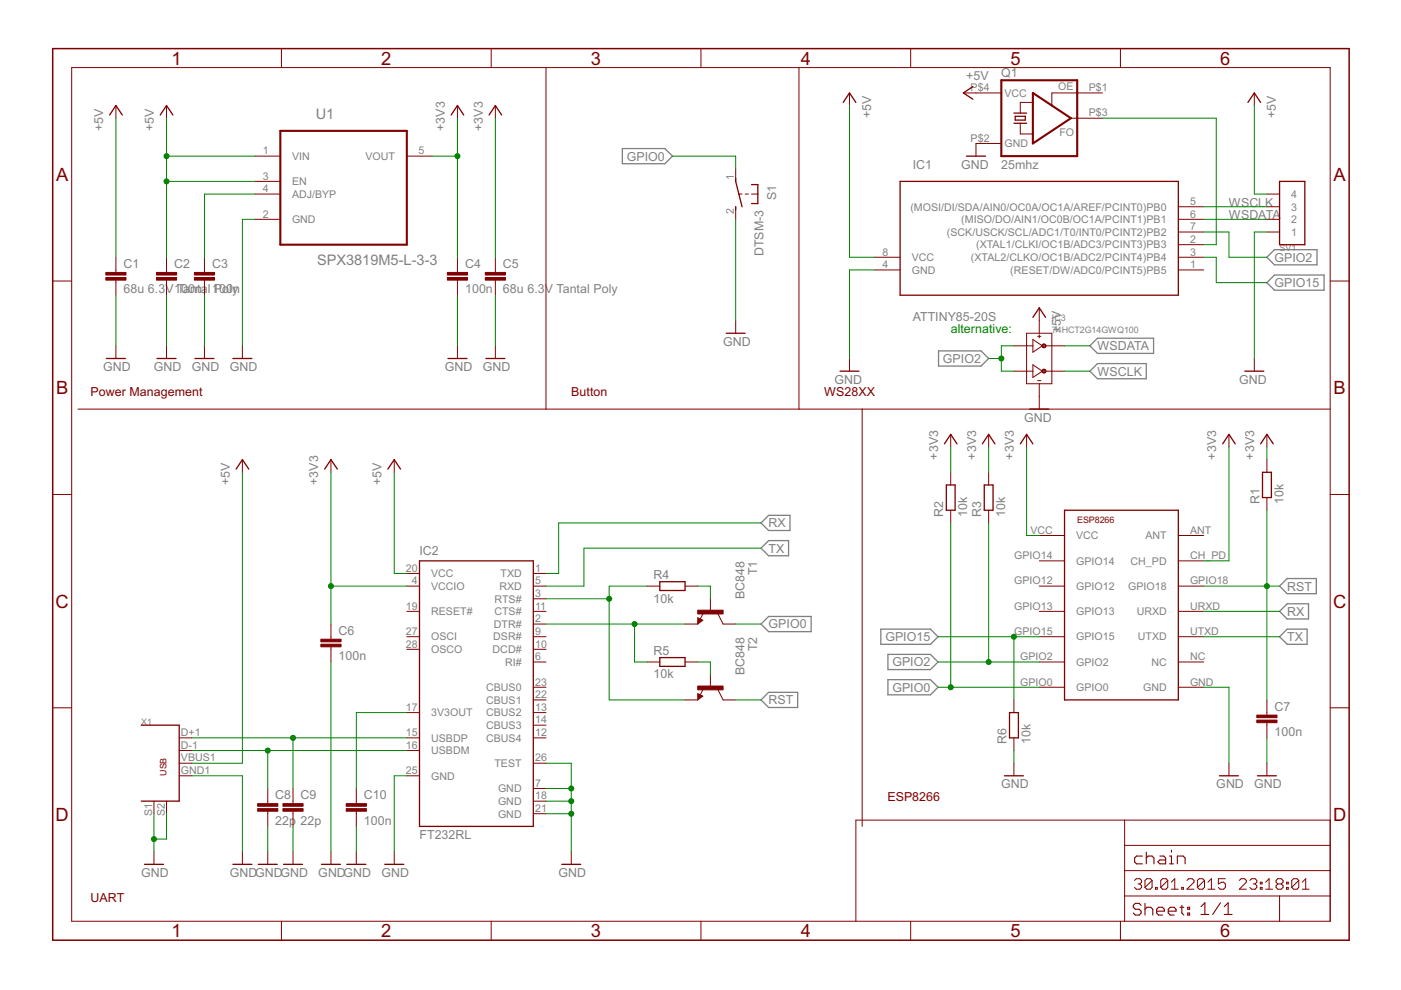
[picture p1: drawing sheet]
<svg xmlns="http://www.w3.org/2000/svg" width="297mm" height="210mm" viewBox="0 0 297 210" stroke-linecap="round" stroke-linejoin="round" font-family="sans-serif">
<g fill="none" stroke="#808080" stroke-width=".28">
<path d="M132 31.5h9l1.6 1.6-1.6 1.6h-9zM268.6 59.9l1.6-1.6h10.5v3.2h-10.5zM268.6 54.5l1.6-1.6h9v3.3h-9zM199 74.4h9l1.6 1.6-1.6 1.6h-9zM231.1 78.7l1.6-1.6h10.3v3.2h-10.3zM232.7 71.7h11.9v3.2h-11.9l-1.6-1.6zM161.4 116.2l1.6-1.6h4.2v3.2h-4.2zM161.4 110.9l1.6-1.6h4.5v3.2h-4.5zM161.4 132.3l1.6-1.6h9v3.2h-9zM186.8 133.4h10.5l1.6 1.6-1.6 1.6h-10.5zM188.3 138.7h9l1.6 1.7-1.6 1.6h-9zM271.3 124.3l1.6-1.6h6.2v3.2h-6.2z"/>
<path d="M271.3 135l1.6-1.6h4.2v3.2h-4.2zM271.3 129.6l1.6-1.6h4.5v3.2h-4.5zM163 146.8h6.1v3.2h-6.1l-1.6-1.6zM188.3 144.1h9l1.6 1.6-1.6 1.6h-9z"/>
</g>
<g fill="none" stroke="#800000" stroke-width=".21">
<path d="M15.2 14.3h266.8v181h-266.8zM59.7 10.3v4M104.1 10.3v4M115.8 14.3v72.4M148.6 10.3v4M169.4 14.3v72.4M180.1 19.7v2.7M193.1 10.3v4M204.3 19.7h8M233.7 19.7h-10.7v2.7M237.6 10.3v4M265.9 19.7v2.7"/>
<path d="M24.6 22.4v2.7M35.3 22.4v2.7M54.1 33.1h5.3M54.1 38.5h5.3M86.3 33.1h5.3M97 22.4v2.7M105 22.4v2.7M156 35.8v2.7M212.3 30.4h-5.4v2.7M216.3 26.1v2.3h2.7M219 21.7h-2.7v2.3M227.1 25.1h6.6"/>
<path d="M11.2 59.6h4M24.6 54.5v3.3M24.6 59.4v3.2M35.3 54.5v3.3M35.3 59.4v3.2M43.3 54.5v3.3M43.3 59.4v3.2M54.1 41.1h5.3M54.1 46.5h5.3M97 54.5v3.3M97 59.4v3.2M105 54.5v3.3"/>
<path d="M105 59.4v3.2M156 43.8v2.7M156.7 41.1h.6M158 41.1h.7M159.3 41.1h1.4M185.5 54.5h5.3M185.5 57.2h5.3M249.8 46.5h5.4M249.8 43.8h5.4M249.8 49.2h5.4M249.8 51.9h5.4M249.8 54.5h5.4"/>
<path d="M249.8 57.2h5.4M268.6 41.1h2.7M268.6 46.5h2.7M268.6 43.8h2.7M268.6 49.2h2.7M282 59.6h4M24.6 73.3v2.7M35.3 73.3v2.7M43.3 73.3v2.7M51.4 73.3v2.7M97 73.3v2.7M105 73.3v2.7"/>
<path d="M156 68v2.7M180.1 76v2.7M215 73.3h4M215 78.7h4M217.7 70.7h5.3v10.7h-5.3zM219 72l2 1.3-2 1.4zM219 77.3l2 1.4-2 1.3zM220 71.3h.7M220.3 65.3v5.4M220.3 71v.6M221.7 73.3h4M221.7 78.7h4"/>
<path d="M265.9 76v2.7M16.5 86.7h265.5M51.4 97.5v2.6M70.2 97.5v2.6M83.6 97.5v2.6M182.8 86.7v88.5M201.6 92.1v2.7M209.6 92.1v2.7M217.7 92.1v2.7M220 80.7h.7M220.3 81.4v5.3M260.6 92.1v2.7"/>
<path d="M268.6 92.1v2.7M268.6 97.5v2.6M11.2 104.8h4M201.6 100.1v2.7M201.6 108.2v2.7M209.6 100.1v2.7M209.6 108.2v2.7M220.3 118.9h5.4M220.3 113.5h5.4M249.8 118.9h5.4M249.8 113.5h5.4M268.6 105.5v2.7"/>
<path d="M282 104.8h4M70.2 132.3v3.2M70.2 137.1v3.3M86.3 121.6h2.6M86.3 137.7h2.6M86.3 135h2.6M86.3 124.3h2.6M86.3 129.6h2.6M113.1 121.6h2.7M113.1 137.7h2.7M113.1 135h2.7M113.1 124.3h2.7"/>
<path d="M113.1 127h2.7M113.1 129.6h2.7M113.1 132.3h2.7M137.2 124.3h2.7M145.2 124.3h2.7M145.2 132.3h2.7M147.9 131l1.1 .5-1.1 .8zM149.1 130l-.6 1.3M150.6 127v2.6M152.2 130.2l1.1 2.1h2.7M220.3 135h5.4M220.3 124.3h5.4"/>
<path d="M220.3 129.6h5.4M249.8 135h5.4M249.8 124.3h5.4M249.8 129.6h5.4M11.2 150.1h4M38 156.4h2.7M38 159.1h2.7M86.3 151.1h2.6M86.3 156.4h2.6M86.3 159.1h2.6M113.1 151.1h2.7M113.1 156.4h2.7"/>
<path d="M113.1 140.4h2.7M113.1 145.7h2.7M113.1 148.4h2.7M113.1 153.8h2.7M137.2 140.4h2.7M145.2 140.4h2.7M145.2 148.4h2.7M147.9 147.1l1.1 .5-1.1 .8zM149.1 146l-.6 1.3M150.6 143v2.7M152.2 146.3l1.1 2.1h2.7M215 148.4v2.7"/>
<path d="M215 156.4v2.7M220.3 140.4h5.4M220.3 145.7h5.4M249.8 140.4h5.4M249.8 145.7h5.4M268.6 148.4v3.2M268.6 153.2v3.2M282 150.1h4M32.6 169.9v2.6M35.3 169.9v2.6M38 164.5h2.7M38 161.8h2.7"/>
<path d="M56.8 167.2v3.2M56.8 172v3.2M62.1 167.2v3.2M62.1 172v3.2M75.5 167.2v3.2M75.5 172v3.2M86.3 164.5h2.6M113.1 167.2h2.7M113.1 169.9h2.7M113.1 161.8h2.7M113.1 172.5h2.7M215 161.8v2.7"/>
<path d="M238.4 173.9v21.4M238.4 179.2h43.6M260.6 161.8v2.7M268.6 161.8v2.7M282 173.9h-100.5v21.4M32.6 180.6v2.7M51.4 180.6v2.7M56.8 180.6v2.7M59.7 195.3v4M62.1 180.6v2.7M70.2 180.6v2.7M75.5 180.6v2.7"/>
<path d="M83.6 180.6v2.7M104.1 195.3v4M121.1 180.6v2.7M148.6 195.3v4M193.1 195.3v4M237.6 195.3v4M238.4 190h43.6M238.4 184.6h43.6M240.5 186.7l.4-.4h.8l.3 .4v.3l-.3 .4M241.3 187.4h.4M241.7 187.4l.3 .4v.4l-.3 .3h-.8l-.4-.3M244.3 186.7l-.4-.4h-.8l-.3 .4v1.5"/>
<path d="M244.3 186.7v1.5l-.4 .3h-.8l-.3-.3M244.3 186.7l-1.5 1.5M245 188.2h.4v.3h-.4zM247.6 186.7l-.4-.4h-.7l-.4 .4v1.5M247.6 186.7v1.5l-.4 .3h-.7l-.4-.3M247.6 186.7l-1.5 1.5M248.3 188.5h1.5M248.3 187l.8-.7v2.2M250.5 188.2h.4v.3h-.4zM251.7 186.7l.3-.4h.8l.4 .4v.3l-1.5 1.5h1.5M255.4 186.7l-.4-.4h-.7l-.4 .4v1.5M255.4 186.7v1.5l-.4 .3h-.7l-.4-.3"/>
<path d="M255.4 186.7l-1.5 1.5M256.1 188.5h1.5M256.1 187l.7-.7v2.2M259.8 186.3h-1.5v1.1l.8-.4h.3l.4 .4v.8l-.4 .3h-.7l-.4-.3M262.8 186.7l.3-.4h.8l.3 .4v.3l-1.4 1.5h1.4M265 186.7l.4-.4h.7l.4 .4v.3l-.4 .4M265.7 187.4h.4M266.1 187.4l.4 .4v.4l-.4 .3h-.7l-.4-.3M267.2 187h.4v.4h-.4zM267.2 188.2h.4v.3h-.4zM268.3 188.5h1.5M268.3 187l.8-.7v2.2"/>
<path d="M270.9 187.4l-.3-.4v-.3l.3-.4h.8l.3 .4v.3l-.3 .4M270.9 187.4h.8M270.9 187.4l-.3 .4v.4l.3 .3h.8l.3-.3v-.4l-.3-.4M271.3 190v5.3M272.8 187h.3v.4h-.3zM272.8 188.2h.3v.3h-.3zM275.4 186.7l-.4-.4h-.7l-.4 .4v1.5M275.4 186.7v1.5l-.4 .3h-.7l-.4-.3M275.4 186.7l-1.5 1.5M276.1 188.5h1.5M276.1 187l.7-.7v2.2"/>
</g>
<g fill="none" stroke="#800000" stroke-width=".28">
<path d="M206.3 18.4l-2 1.3 2 1.3M23.2 24.4l1.4-2 1.3 2M34 24.4l1.3-2 1.4 2M95.7 24.4l1.3-2 1.3 2M103.7 24.4l1.3-2 1.4 2M156 37.8v.7l1.3 5.3M159.3 39.1h1.4v4.1h-1.4M178.8 21.7l1.3-2 1.4 2M190.8 38.5h59v24.1h-59zM204.9 33.1h4M215 26.1h2.7M215 24h2.7"/>
<path d="M215.2 24.7h2.2v.8h-2.2zM264.6 21.7l1.3-2 1.4 2M271.3 38.5h5.3v13.4h-5.3zM156 43.8v.7M22.6 76h4M33.3 76h4M41.3 76h4.1M49.4 76h4M95 76h4M103 76h4M154 70.7h4M178.1 78.7h4"/>
<path d="M219 67.3l1.3-2 1.4 2M263.9 78.7h4M50.1 99.5l1.3-2 1.3 2M68.8 99.5l1.4-2 1.3 2M82.2 99.5l1.4-2 1.3 2M200.2 94.1l1.4-2 1.3 2M208.3 94.1l1.3-2 1.3 2M216.3 94.1l1.4-2 1.3 2M218.3 86.7h4.1M259.2 94.1l1.4-2 1.3 2M267.3 94.1l1.3-2 1.4 2M88.9 118.9h24.2v56.3h-24.2z"/>
<path d="M200.6 102.8h1.9v5.4h-1.9zM208.7 102.8h1.8v5.4h-1.8zM225.7 108.2h24.1v40.2h-24.1zM267.7 100.1h1.9v5.4h-1.9zM139.9 123.3h5.3v1.9h-5.3zM139.9 139.4h5.3v1.9h-5.3zM148.1 131.2v.8l.6-.5-.5-.3v.4l.3-.1M30 153.8h8v16.1h-8M148.1 147.3v.8l.6-.5-.5-.3v.4l.3-.1M214 151.1h1.9v5.3h-1.9zM213 164.5h4M258.6 164.5h4"/>
<path d="M266.6 164.5h4M30.6 183.3h4M49.4 183.3h4M54.8 183.3h4M60.1 183.3h4M68.2 183.3h4M73.5 183.3h4.1M81.6 183.3h4M119.1 183.3h4"/>
</g>
<g fill="#800000" stroke="#800000" stroke-width=".21">
<path d="M54.6 171.4h4.3v.6h-4.3z"/>
<path d="M54.6 170.4h4.3v.5h-4.3z"/>
<path d="M60 171.4h4.3v.6h-4.3z"/>
<path d="M60 170.4h4.3v.5h-4.3z"/>
<path d="M73.4 171.4h4.3v.6h-4.3z"/>
<path d="M73.4 170.4h4.3v.5h-4.3z"/>
<path d="M147.9 145.5h5.4v.8h-5.4z"/>
<path d="M147.9 129.4h5.4v.8h-5.4z"/>
<path d="M33.2 58.8h4.2v.6h-4.2z"/>
<path d="M33.2 57.8h4.2v.5h-4.2z"/>
<path d="M94.8 58.8h4.3v.6h-4.3z"/>
<path d="M94.8 57.8h4.3v.5h-4.3z"/>
<path d="M266.5 152.7h4.2v.5h-4.2z"/>
<path d="M266.5 151.6h4.2v.6h-4.2z"/>
<path d="M41.2 58.8h4.3v.6h-4.3z"/>
<path d="M41.2 57.8h4.3v.5h-4.3z"/>
<path d="M22.4 58.8h4.3v.6h-4.3z"/>
<path d="M22.4 57.8h4.3v.5h-4.3z"/>
<path d="M102.9 58.8h4.3v.6h-4.3z"/>
<path d="M102.9 57.8h4.3v.5h-4.3z"/>
<path d="M68 136.6h4.3v.5h-4.3z"/>
<path d="M68 135.5h4.3v.6h-4.3z"/>
</g>
<g fill="none" stroke="#800000" stroke-width=".23">
<path d="M241.9 192l-.4-.5h-.8l-.4 .5v.4l.4 .4h.8l.4 .4v.4l-.4 .4h-.8l-.4-.4M242.2 181.5h-1.2l-.4 .4v.8l.4 .5h1.2M242.8 191.5v2.5M242.8 192.8l.4-.4h.8l.4 .4v1.2M243 181.9l.4-.4h.9l.4 .4v1.3M243 180.7v2.5M245.2 193.2h1.7v-.4l-.4-.4h-.9l-.4 .4v.8l.4 .4h.9M245.9 181.5h.8l.4 .4v1.3h-1.2l-.4-.5 .4-.4h1.2M247.7 193.2h1.6v-.4l-.4-.4h-.8l-.4 .4v.8l.4 .4h.8M248 181.5h.4v1.7M248 183.2h.8M248.4 180.3v.4"/>
<path d="M249.6 183.2v-1.7h1.2l.5 .4v1.3M250.2 192.4h.8M250.6 192v1.6l.4 .4M251.8 192.4h.4v.4h-.4zM251.8 193.6h.4v.4h-.4zM254.6 192.2l.9-.8v2.5M254.6 193.9h1.7M258.8 191.4l-1.7 2.5M259.6 193.9h1.6M259.6 192.2l.8-.8v2.5"/>
</g>
<path d="M11.2 10.3h274.8v189h-274.8z" fill="none" stroke="#800000" stroke-width=".32"/>
<path d="M212.3 17h16.1v16.1h-16.1zM219 19.7l8.1 5.4-8.1 5.3zM59.4 27.7h26.9v24.2h-26.9z" fill="none" stroke="#800000" stroke-width=".44"/>
<g fill="#800000" stroke="#800000" stroke-width=".21">
<path d="M221 73.1a.43 .43 0 0 1 .7-.1 .43 .43 0 0 1-.2 .7 .43 .43 0 0 1-.6-.4h.2a.24 .24 0 0 1 .3-.2 .24 .24 0 0 1 .1 .4 .24 .24 0 0 1-.4-.1l-.2-.1z" fill-rule="evenodd"/>
<path d="M221 78.5a.43 .43 0 0 1 .7-.1 .43 .43 0 0 1-.2 .7 .43 .43 0 0 1-.6-.4h.2a.24 .24 0 0 1 .3-.2 .24 .24 0 0 1 .1 .4 .24 .24 0 0 1-.4-.1l-.2-.1z" fill-rule="evenodd"/>
</g>
<g fill="none" stroke="#008000" stroke-width=".21">
<path d="M24.6 25.1v29.4M35.3 25.1v29.4M35.3 33.1h18.8M35.3 38.5h18.8M91.6 33.1h5.4M97 25.1v29.4M105 25.1v29.4M142.6 33.1h13.4v2.7M180.1 22.4v32.1h5.4M233.7 25.1h24.2v26.8h-2.7M265.9 22.4v18.7h2.7M54.1 46.5h-2.7v26.8"/>
<path d="M54.1 41.1h-10.8v13.4M156 46.5v21.5M185.5 57.2h-5.4v18.8M255.2 54.5h2.7v5.4h10.7M255.2 49.2h5.4v5.3h8M255.2 46.5h13.4M255.2 43.8h13.4M268.6 49.2h-2.7v26.8M24.6 62.6v10.7M35.3 62.6v10.7M43.3 62.6v10.7M97 62.6v10.7"/>
<path d="M105 62.6v10.7M209.6 76h2.7M215 73.3h-2.7v5.4h2.7M225.7 73.3h5.4M225.7 78.7h5.4M201.6 94.8v5.3M209.6 94.8v5.3M217.7 94.8v18.7h2.6M260.6 94.8v24.1h-5.4M268.6 94.8v2.7M51.4 100.1v61.7h-10.7M70.2 100.1v32.2"/>
<path d="M83.6 100.1v21.5h2.7M161.4 110.9h-43v10.7h-2.6M161.4 116.2h-37.6v8.1h-8M201.6 110.9v34.8M209.6 110.9v29.5M268.6 108.2v40.2M70.2 124.3h16.1M115.8 127h13.4M115.8 132.3h29.4M134.5 132.3v8.1h2.7M137.2 124.3h-8v24.1h16M147.9 124.3h2.7v2.7"/>
<path d="M156 132.3h5.4M198.9 135h21.4M215 135v13.4M255.2 124.3h16.1M255.2 135h16.1M255.2 129.6h16.1M40.7 156.4h45.6M40.7 159.1h45.6M56.8 159.1v8.1M62.1 156.4v10.8M70.2 140.4v40.2M86.3 151.1h-10.8v16.1"/>
<path d="M147.9 140.4h2.7v2.6M156 148.4h5.4M198.9 145.7h21.4M198.9 140.4h21.4M215 159.1v2.7M255.2 145.7h5.4v16.1M268.6 156.4v5.4M32.6 172.5v8.1M35.3 172.5v5.4h-2.7M40.7 164.5h10.7v16.1M56.8 175.2v5.4M62.1 175.2v5.4"/>
<path d="M75.5 175.2v5.4M86.3 164.5h-2.7v16.1M115.8 161.8h5.3v18.8M115.8 167.2h5.3M115.8 169.9h5.3M115.8 172.5h5.3"/>
</g>
<g fill="#008000" stroke="#008000" stroke-width=".21">
<circle cx="62.1" cy="156.4" r=".53"/>
<circle cx="56.8" cy="159.1" r=".53"/>
<circle cx="35.3" cy="33.1" r=".53"/>
<circle cx="35.3" cy="38.5" r=".53"/>
<circle cx="121.1" cy="167.2" r=".53"/>
<circle cx="121.1" cy="169.9" r=".53"/>
<circle cx="121.1" cy="172.5" r=".53"/>
<circle cx="32.6" cy="177.9" r=".53"/>
<circle cx="97" cy="33.1" r=".53"/>
<circle cx="70.2" cy="124.3" r=".53"/>
<circle cx="129.2" cy="127" r=".53"/>
<circle cx="134.5" cy="132.3" r=".53"/>
<circle cx="268.6" cy="124.3" r=".53"/>
<circle cx="201.6" cy="145.7" r=".53"/>
<circle cx="215" cy="135" r=".53"/>
<circle cx="209.6" cy="140.4" r=".53"/>
<circle cx="212.3" cy="76" r=".53"/>
</g>
<g font-size="4.3" fill="#800000">
<text x="36.4" y="13.7">1</text>
<text x="80.8" y="13.7">2</text>
<text x="125.3" y="13.7">3</text>
<text x="169.8" y="13.7">4</text>
<text x="214.2" y="13.7">5</text>
<text x="258.7" y="13.7">6</text>
<text x="11.9" y="38.3">A</text>
<text x="282.7" y="38.3">A</text>
<text x="11.9" y="83.6">B</text>
<text x="282.7" y="83.6">B</text>
<text x="11.8" y="128.8">C</text>
<text x="282.6" y="128.8">C</text>
<text x="11.8" y="174.1">D</text>
<text x="282.6" y="174.1">D</text>
<text x="36.4" y="198.7">1</text>
<text x="80.8" y="198.7">2</text>
<text x="125.3" y="198.7">3</text>
<text x="169.8" y="198.7">4</text>
<text x="214.2" y="198.7">5</text>
<text x="258.7" y="198.7">6</text>
</g>
<g font-size="3.5" fill="#808080">
<text x="67" y="25.3">U1</text>
<text x="67.2" y="56.2">SPX3819M5-L-3-3</text>
</g>
<g font-size="2.9" fill="#808080">
<text x="204.8" y="17">+5V</text>
<text x="212.3" y="16.3">Q1</text>
<text x="21.9" y="27.7" transform="rotate(-90 21.9 27.7)">+5V</text>
<text x="32.6" y="27.7" transform="rotate(-90 32.6 27.7)">+5V</text>
<text x="94.3" y="27.7" transform="rotate(-90 94.3 27.7)">+3V3</text>
<text x="102.4" y="27.7" transform="rotate(-90 102.4 27.7)">+3V3</text>
<text x="184.7" y="25.1" transform="rotate(-90 184.7 25.1)">+5V</text>
<text x="270.5" y="25.1" transform="rotate(-90 270.5 25.1)">+5V</text>
<text x="132.9" y="34.1">GPIO0</text>
<text x="193.5" y="35.8">IC1</text>
<text x="203.8" y="35.8">GND</text>
<text x="212.3" y="35.8">25mhz</text>
<text x="164.6" y="42.4" transform="rotate(-90 164.6 42.4)">S1</text>
<text x="260.6" y="46.5">WSDATA</text>
<text x="260.6" y="43.8">WSCLK</text>
<text x="26.2" y="56.8">C1</text>
<text x="36.9" y="56.8">C2</text>
<text x="45" y="56.8">C3</text>
<text x="98.6" y="56.8">C4</text>
<text x="106.6" y="56.8">C5</text>
<text x="161.9" y="54.3" transform="rotate(-90 161.9 54.3)">DTSM-3</text>
<text x="270.2" y="55.5">GPIO2</text>
<text x="26.2" y="62.2">68u 6.3V1T0a0nnta</text>
<text x="44" y="62.2">l1P0o0lyn</text>
<text x="98.6" y="62.2">100n</text>
<text x="106.6" y="62.2">68u 6.3V Tantal Poly</text>
<text x="270.2" y="60.9">GPIO15</text>
<text x="193.5" y="68">ATTINY85-20S</text>
<text x="224.9" y="70.6" transform="rotate(-90 224.9 70.6)">+5V</text>
<text x="153.3" y="73.3">GND</text>
<text x="199.9" y="77">GPIO2</text>
<text x="232.7" y="74.3">WSDATA</text>
<text x="21.9" y="78.7">GND</text>
<text x="32.6" y="78.7">GND</text>
<text x="40.7" y="78.7">GND</text>
<text x="48.7" y="78.7">GND</text>
<text x="94.3" y="78.7">GND</text>
<text x="102.4" y="78.7">GND</text>
<text x="176.9" y="81.4">GND</text>
<text x="232.7" y="79.6">WSCLK</text>
<text x="262.7" y="81.4">GND</text>
<text x="217.2" y="89.4">GND</text>
<text x="198.9" y="97.5" transform="rotate(-90 198.9 97.5)">+3V3</text>
<text x="206.9" y="97.5" transform="rotate(-90 206.9 97.5)">+3V3</text>
<text x="215" y="97.5" transform="rotate(-90 215 97.5)">+3V3</text>
<text x="257.9" y="97.5" transform="rotate(-90 257.9 97.5)">+3V3</text>
<text x="265.9" y="97.5" transform="rotate(-90 265.9 97.5)">+3V3</text>
<text x="48.7" y="102.8" transform="rotate(-90 48.7 102.8)">+5V</text>
<text x="67.5" y="102.8" transform="rotate(-90 67.5 102.8)">+3V3</text>
<text x="80.9" y="102.8" transform="rotate(-90 80.9 102.8)">+5V</text>
<text x="267" y="106.8" transform="rotate(-90 267 106.8)">R1</text>
<text x="272.1" y="106.8" transform="rotate(-90 272.1 106.8)">10k</text>
<text x="163" y="111.8">RX</text>
<text x="200" y="109.5" transform="rotate(-90 200 109.5)">R2</text>
<text x="205.1" y="109.5" transform="rotate(-90 205.1 109.5)">10k</text>
<text x="208" y="109.5" transform="rotate(-90 208 109.5)">R3</text>
<text x="213.1" y="109.5" transform="rotate(-90 213.1 109.5)">10k</text>
<text x="88.9" y="117.6">IC2</text>
<text x="163" y="117.2">TX</text>
<text x="138.6" y="122.7">R4</text>
<text x="160.5" y="122" transform="rotate(-90 160.5 122)">T1</text>
<text x="272.9" y="125.2">RST</text>
<text x="138.6" y="127.8">10k</text>
<text x="157.9" y="127" transform="rotate(-90 157.9 127)">BC848</text>
<text x="272.9" y="130.6">RX</text>
<text x="71.8" y="134.6">C6</text>
<text x="163" y="133.3">GPIO0</text>
<text x="187.7" y="135.9">GPIO15</text>
<text x="272.9" y="135.9">TX</text>
<text x="71.8" y="140">100n</text>
<text x="138.6" y="143.8">10k</text>
<text x="138.6" y="138.8">R5</text>
<text x="157.9" y="143.1" transform="rotate(-90 157.9 143.1)">BC848</text>
<text x="160.5" y="138.1" transform="rotate(-90 160.5 138.1)">T2</text>
<text x="189.2" y="141.3">GPIO2</text>
<text x="163" y="149.3">RST</text>
<text x="189.2" y="146.7">GPIO0</text>
<text x="270.2" y="150.7">C7</text>
<text x="213.4" y="157.8" transform="rotate(-90 213.4 157.8)">R6</text>
<text x="218.5" y="157.8" transform="rotate(-90 218.5 157.8)">10k</text>
<text x="270.2" y="156">100n</text>
<text x="212.3" y="167.2">GND</text>
<text x="257.9" y="167.2">GND</text>
<text x="265.9" y="167.2">GND</text>
<text x="58.4" y="169.5">C8</text>
<text x="63.7" y="169.5">C9</text>
<text x="77.1" y="169.5">C10</text>
<text x="58.4" y="174.8">22p</text>
<text x="63.7" y="174.8">22p</text>
<text x="77.1" y="174.8">100n</text>
<text x="88.9" y="177.9">FT232RL</text>
<text x="29.9" y="185.9">GND</text>
<text x="48.7" y="185.9">GNDGNDGND</text>
<text x="67.5" y="185.9">GNDGND</text>
<text x="80.9" y="185.9">GND</text>
<text x="118.4" y="185.9">GND</text>
</g>
<text font-size="2.9" fill="#008000" x="201.6" y="70.6">alternative:</text>
<g font-size="2.9" fill="#800000">
<text x="19.2" y="84.1">Power Management</text>
<text x="121.1" y="84.1">Button</text>
<text x="174.8" y="84.1">WS28XX</text>
<text x="188.2" y="169.9">ESP8266</text>
<text x="19.2" y="191.3">UART</text>
</g>
<g font-size="2.5" fill="#808080">
<text x="205.8" y="19.3">P$4</text>
<text x="213" y="20.5">VCC</text>
<text x="224.4" y="19.2">OE</text>
<text x="230.9" y="19.3">P$1</text>
<text x="224.6" y="28.8">FO</text>
<text x="230.9" y="24.7">P$3</text>
<text x="55.7" y="32.7">1</text>
<text x="61.9" y="33.9">VIN</text>
<text x="77.5" y="33.9">VOUT</text>
<text x="88.7" y="32.7">5</text>
<text x="205.8" y="30">P$2</text>
<text x="213" y="31.2">GND</text>
<text x="55.7" y="38.1">3</text>
<text x="55.7" y="40.8">4</text>
<text x="61.9" y="39.3">EN</text>
<text x="61.9" y="42">ADJ/BYP</text>
<text x="155.6" y="38.1" transform="rotate(-90 155.6 38.1)">1</text>
<text x="273.8" y="42">4</text>
<text x="55.7" y="46.1">2</text>
<text x="61.9" y="47.3">GND</text>
<text x="155.6" y="45.5" transform="rotate(-90 155.6 45.5)">2</text>
<text x="193" y="44.6">(MOSI/DI/SDA/AIN0/OC0A/OC1A/AREF/PCINT0)PB0</text>
<text x="203.8" y="47.3">(MISO/DO/AIN1/OC0B/OC1A/PCINT1)PB1</text>
<text x="252.3" y="43.5">5</text>
<text x="252.3" y="46.1">6</text>
<text x="273.8" y="47.3">2</text>
<text x="273.8" y="44.6">3</text>
<text x="200.8" y="50">(SCK/USCK/SCL/ADC1/T0/INT0/PCINT2)PB2</text>
<text x="207" y="52.7">(XTAL1/CLKI/OC1B/ADC3/PCINT3)PB3</text>
<text x="252.3" y="48.8">7</text>
<text x="252.3" y="51.5">2</text>
<text x="273.8" y="50">1</text>
<text x="187.1" y="56.9">4</text>
<text x="187.1" y="54.2">8</text>
<text x="193.3" y="58">GND</text>
<text x="193.3" y="55.4">VCC</text>
<text x="205.9" y="55.4">(XTAL2/CLKO/OC1B/ADC2/PCINT4)PB4</text>
<text x="214.2" y="58">(RESET/DW/ADC0/PCINT5)PB5</text>
<text x="252.3" y="54.2">3</text>
<text x="252.3" y="56.9">1</text>
<text x="218.5" y="113.2">VCC</text>
<text x="252.3" y="113.2">ANT</text>
<text x="215" y="118.5">GPIO14</text>
<text x="228.2" y="119.7">GPIO14</text>
<text x="228.2" y="114.3">VCC</text>
<text x="239.7" y="119.7">CH_PD</text>
<text x="242.8" y="114.3">ANT</text>
<text x="252.3" y="118.5">CH_PD</text>
<text x="86" y="121.2">20</text>
<text x="87.3" y="123.9">4</text>
<text x="91.4" y="122.4">VCC</text>
<text x="91.4" y="125.1">VCCIO</text>
<text x="105.9" y="125.1">RXD</text>
<text x="106.1" y="122.4">TXD</text>
<text x="113.5" y="121.2">1</text>
<text x="113.5" y="123.9">5</text>
<text x="215" y="123.9">GPIO12</text>
<text x="228.2" y="125.1">GPIO12</text>
<text x="239.2" y="125.1">GPIO18</text>
<text x="252.3" y="123.9">GPIO18</text>
<text x="86" y="129.3">19</text>
<text x="91.4" y="130.4">RESET#</text>
<text x="104.8" y="130.4">CTS#</text>
<text x="104.9" y="127.8">RTS#</text>
<text x="113.5" y="126.6">3</text>
<text x="113.5" y="129.3">11</text>
<text x="113.5" y="131.9">2</text>
<text x="215" y="129.3">GPIO13</text>
<text x="228.2" y="130.4">GPIO13</text>
<text x="241" y="130.4">URXD</text>
<text x="252.3" y="129.3">URXD</text>
<text x="86" y="137.3">28</text>
<text x="86" y="134.6">27</text>
<text x="91.4" y="135.8">OSCI</text>
<text x="104.6" y="135.8">DSR#</text>
<text x="104.7" y="133.1">DTR#</text>
<text x="113.5" y="134.6">9</text>
<text x="113.5" y="137.3">10</text>
<text x="215" y="134.6">GPIO15</text>
<text x="228.2" y="135.8">GPIO15</text>
<text x="241.2" y="135.8">UTXD</text>
<text x="252.3" y="134.6">UTXD</text>
<text x="91.4" y="138.5">OSCO</text>
<text x="104.5" y="138.5">DCD#</text>
<text x="107.1" y="141.2">RI#</text>
<text x="113.5" y="140">6</text>
<text x="216.3" y="140">GPIO2</text>
<text x="228.2" y="141.2">GPIO2</text>
<text x="244.1" y="141.2">NC</text>
<text x="252.3" y="140">NC</text>
<text x="103.1" y="146.5">CBUS0</text>
<text x="103.1" y="149.2">CBUS1</text>
<text x="113.5" y="145.3">23</text>
<text x="113.5" y="148">22</text>
<text x="216.3" y="145.3">GPIO0</text>
<text x="228.2" y="146.5">GPIO0</text>
<text x="242.4" y="146.5">GND</text>
<text x="252.3" y="145.3">GND</text>
<text x="86" y="150.7">17</text>
<text x="91.4" y="151.9">3V3OUT</text>
<text x="103.1" y="151.9">CBUS2</text>
<text x="103.1" y="154.6">CBUS3</text>
<text x="113.5" y="150.7">13</text>
<text x="113.5" y="153.4">14</text>
<text x="38.4" y="156.1">D+1</text>
<text x="38.4" y="158.8">D-1</text>
<text x="38.4" y="161.4">VBUS1</text>
<text x="86" y="156.1">15</text>
<text x="86" y="158.8">16</text>
<text x="91.4" y="157.3">USBDP</text>
<text x="91.4" y="159.9">USBDM</text>
<text x="103.1" y="157.3">CBUS4</text>
<text x="113.5" y="156.1">12</text>
<text x="113.5" y="161.4">26</text>
<text x="38.4" y="164.1">GND1</text>
<text x="86" y="164.1">25</text>
<text x="91.4" y="165.3">GND</text>
<text x="104.8" y="162.6">TEST</text>
<text x="105.6" y="168">GND</text>
<text x="113.5" y="166.8">7</text>
<text x="32.3" y="173" transform="rotate(-90 32.3 173)">S1</text>
<text x="34.9" y="173" transform="rotate(-90 34.9 173)">S2</text>
<text x="105.6" y="170.7">GND</text>
<text x="105.6" y="173.3">GND</text>
<text x="113.5" y="169.5">18</text>
<text x="113.5" y="172.2">21</text>
</g>
<g font-size="2.1" fill="#808080">
<text x="271.3" y="53.2">SV1</text>
<text x="223" y="70.6">74HCT2G14GWQ100</text>
<text x="223" y="68">IC3</text>
<text x="29.9" y="153.8">X1</text>
</g>
<g font-size="2.1" fill="#800000">
<text x="228.4" y="110.9">ESP8266</text>
<text x="35.3" y="164.5" transform="rotate(-90 35.3 164.5)">USB</text>
</g>
</svg>
